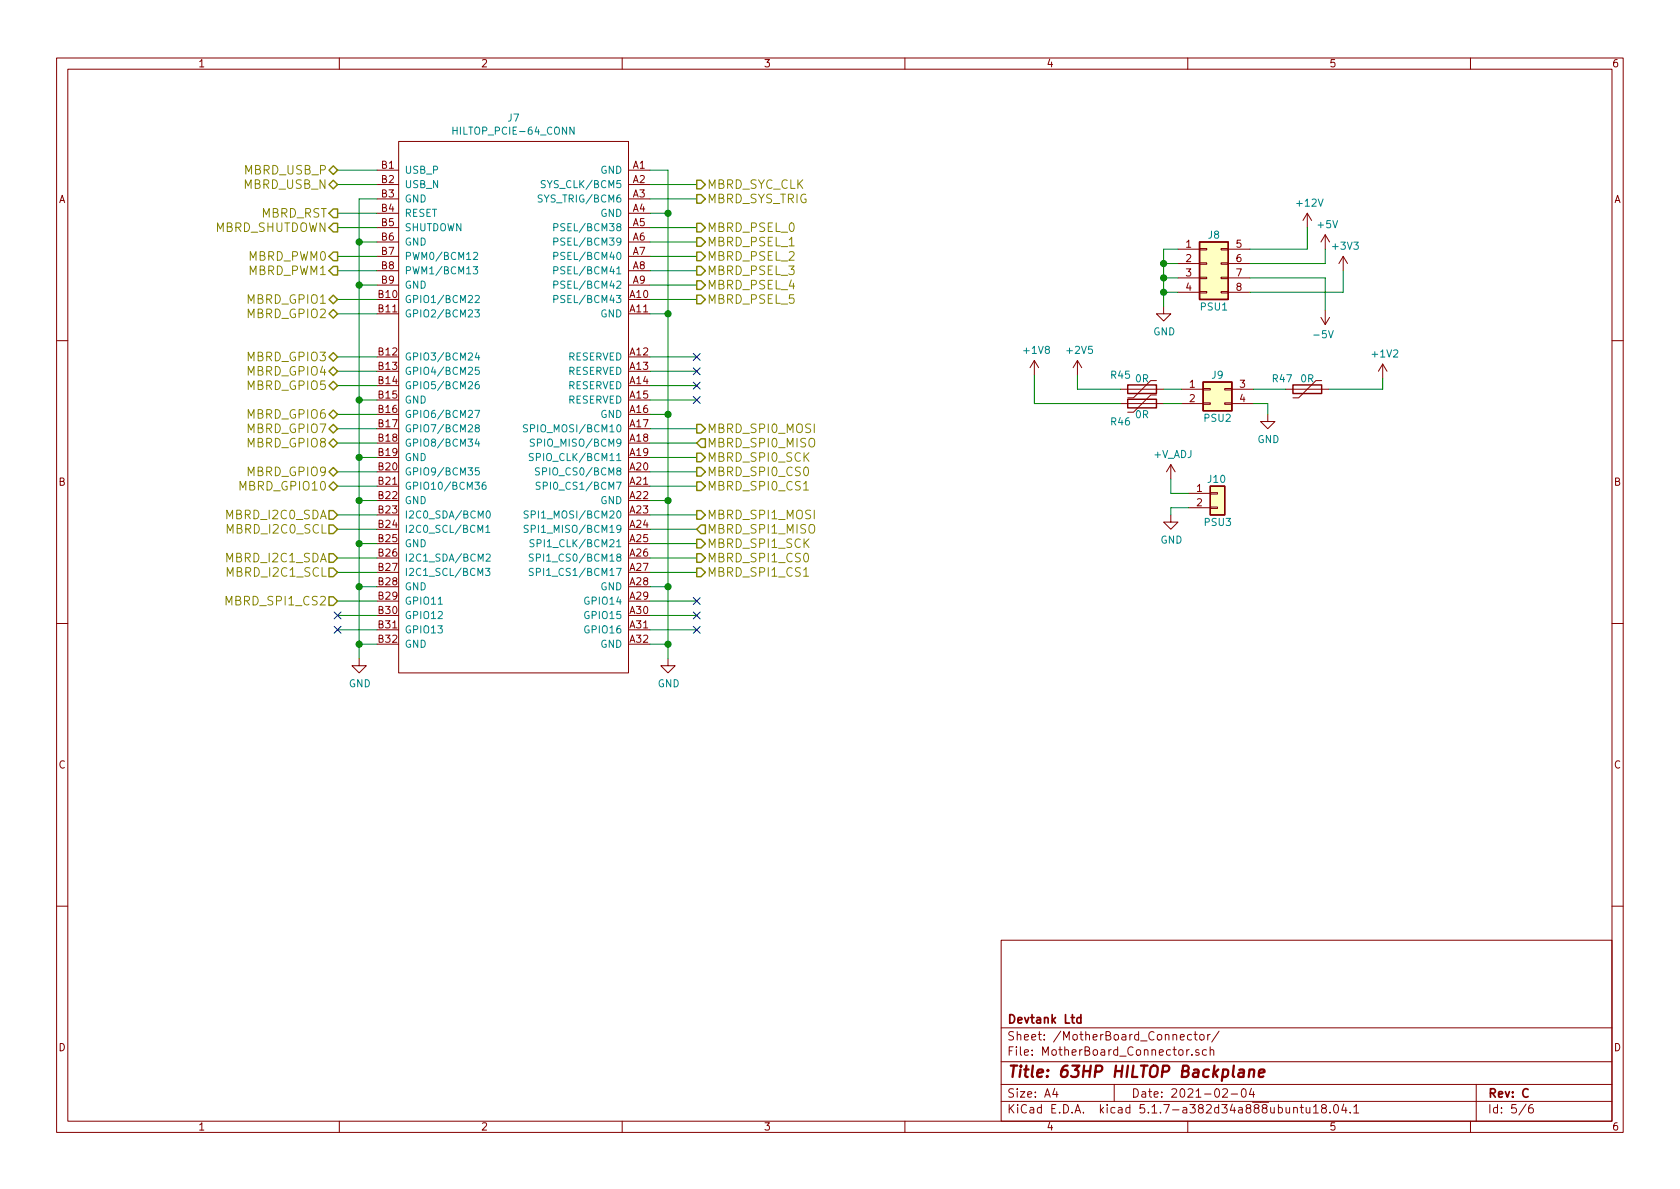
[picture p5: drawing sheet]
<svg xmlns="http://www.w3.org/2000/svg" width="297mm" height="210mm" viewBox="0 0 297 210" stroke-linecap="round" stroke-linejoin="round" font-family="sans-serif">
<g fill="none" stroke="#840000" stroke-width=".18">
<path d="M10 10.3h277v189.9h-277zM12 12.2h273v186.1h-273zM60 10.3v1.9M110 10.3v1.9M160 10.3v1.9M210 10.3v1.9M260 10.3v1.9M66.7 30.1h3.8M66.7 32.6h3.8M66.7 35.2h3.8M66.7 37.7h3.8M70.5 25h40.6v94h-40.6z"/>
<path d="M111.1 30.1h3.8M111.1 32.6h3.8M111.1 35.2h3.8M111.1 37.7h3.8M231.1 37.7l-.7 1.3M231.1 37.7v2.6M231.1 37.7l.8 1.3M66.7 53h3.8M66.7 55.5h3.8M66.7 40.3h3.8M66.7 42.8h3.8M66.7 45.3h3.8"/>
<path d="M66.7 47.9h3.8M66.7 50.4h3.8M111.1 53h3.8M111.1 55.5h3.8M111.1 40.3h3.8M111.1 42.8h3.8M111.1 45.3h3.8M111.1 47.9h3.8M111.1 50.4h3.8M205.7 54.2v1.3h1.3l-1.3 1.3-1.2-1.3h1.2M208.3 44.1h3.8M208.3 46.6h3.8"/>
<path d="M208.3 49.1h3.8M208.3 51.7h3.8M212.1 51.6h1.3v.2h-1.3zM212.1 49h1.3v.3h-1.3zM212.1 46.5h1.3v.2h-1.3zM212.1 43.9h1.3v.3h-1.3zM215.9 51.6h1.3v.2h-1.3zM215.9 49h1.3v.3h-1.3zM215.9 46.5h1.3v.2h-1.3zM215.9 43.9h1.3v.3h-1.3zM217.2 44.1h3.8M217.2 46.6h3.8"/>
<path d="M217.2 49.1h3.8M217.2 51.7h3.8M233.6 56.1l.7 1.3M234.3 41.5v2.6M234.3 54.9v2.5M234.3 41.5l-.7 1.3M234.3 41.5l.8 1.3M235.1 56.1l-.8 1.3M237.5 45.3l-.8 1.3M237.5 45.3v2.6M237.5 45.3l.8 1.3M10 60.2h2"/>
<path d="M66.7 63.1h3.8M66.7 65.7h3.8M66.7 68.2h3.8M66.7 70.7h3.8M66.7 73.3h3.8M66.7 75.8h3.8M66.7 78.4h3.8M111.1 63.1h3.8M111.1 65.7h3.8M111.1 68.2h3.8M111.1 70.7h3.8M111.1 73.3h3.8"/>
<path d="M111.1 75.8h3.8M111.1 78.4h3.8M182.9 63.7l-.8 1.3M182.9 63.7v2.6M182.9 63.7l.7 1.3M190.5 63.7l-.8 1.3M190.5 63.7v2.6M190.5 63.7l.8 1.3M198.1 68.8h7.6M198.1 71.4h7.6M204.5 67.3h-1l-3.1 3.1h-1M204.5 69.8h-1l-3.1 3.1h-1"/>
<path d="M208.9 68.8h3.8M208.9 71.4h3.8M212.7 71.2h1.3v.3h-1.3zM212.7 68.7h1.3v.3h-1.3zM216.5 71.2h1.3v.3h-1.3zM216.5 68.7h1.3v.3h-1.3zM217.8 68.8h3.8M217.8 71.4h3.8M224.2 73.3v1.2h1.2l-1.2 1.3-1.3-1.3h1.3M227.3 68.8h7.6M233.7 67.3h-1l-3.1 3.1h-1M244.5 64.4l-.8 1.3"/>
<path d="M244.5 64.4v2.5M244.5 64.4l.7 1.3M285 60.2h2M66.7 80.9h3.8M66.7 83.4h3.8M66.7 86h3.8M66.7 88.5h3.8M66.7 91.1h3.8M66.7 93.6h3.8M66.7 96.1h3.8M66.7 98.7h3.8M111.1 80.9h3.8"/>
<path d="M111.1 83.4h3.8M111.1 86h3.8M111.1 88.5h3.8M111.1 91.1h3.8M111.1 93.6h3.8M111.1 96.1h3.8M111.1 98.7h3.8M207 91.1v1.2h1.3l-1.3 1.3-1.3-1.3h1.3M207 82.2l-.8 1.2M207 82.2v2.5M207 82.2l.8 1.2M210.2 87.2h3.8"/>
<path d="M210.2 89.8h3.8M214 89.7h1.3v.2h-1.3zM214 87.1h1.3v.3h-1.3zM10 110.3h2M63.5 116.5v1.2h1.3l-1.3 1.3-1.3-1.3h1.3M66.7 101.2h3.8M66.7 103.8h3.8M66.7 106.3h3.8M66.7 108.8h3.8M66.7 111.4h3.8M66.7 113.9h3.8M111.1 101.2h3.8"/>
<path d="M111.1 103.8h3.8M111.1 106.3h3.8M111.1 108.8h3.8M111.1 111.4h3.8M111.1 113.9h3.8M118.1 116.5v1.2h1.3l-1.3 1.3-1.3-1.3h1.3M285 110.3h2M10 160.2h2M177 166.3h108v32h-108zM285 160.2h2M60 198.3v1.9M110 198.3v1.9"/>
<path d="M160 198.3v1.9M177 194.8h108M177 191.8h108M177 187.8h108M177 181.8h108M186.5 192.5l-.4 1h1M186.8 193v1M197 191.8v3M208.7 183.4l.7-.1-.1-.3-.4-.1-.2 .2 .1 .7h.5M209.8 185.6v1M210 198.3v1.9M210.3 185.6l-.3 .1-.2 .2"/>
<path d="M210.7 183l-.4-.1-.3 .3v.6l.3 .1 .4-.1M210.7 186.5v.1M211.1 182.9h.6M211.3 182.4v1.3l.4 .2M212 185.7l-.4-.1-.2 .2 .1 .2 .5 .2v.3h-.6M212.2 183.1l.2-.2 .4 .2v.7l-.2 .1-.4-.1zM213.3 185.7l-.4-.1-.3 .3 .1 .6 .2 .1 .4-.1M213.5 182.9v1M214 185.7l.2-.1 .3 .1 .1 .9M214 182.9l-.3 .1-.2 .2M214 185.1v1.5M215.5 182.3l-1.3 2"/>
<path d="M216.2 192.7l.2-.2h.4l.2 .5-.9 1h.9M217.7 193.5h1.1M219.6 192.7l.4-.2a.94 .94 0 0 1 0 1.5 .82 .82 0 0 1-.4-1.3zM221.3 192.5l-.4 1h.9M221.6 193v1M228.7 196l.1-.1a.37 .37 0 0 1 .6 .1v.8M228.7 195.8v1M229.9 195.8h.6M230.1 195.3v1.3l.4 .2M230.9 195.8v.8a.39 .39 0 0 0 .7 .1M231.6 195.8v1M232.2 195.8l.5-.5v1.5"/>
<path d="M232.2 196.8h.9M233.9 196l-.2-.3v-.2l.2-.2 .5 .1 .1 .2-.1 .2-.6 .2a.48 .48 0 0 0-.1 .7l.2 .1 .5-.1a.48 .48 0 0 0-.2-.7M235.2 196.7v.1M235.9 195.5l.2-.2a.81 .81 0 0 1 .6 .6 .81 .81 0 0 1-.3 .8l-.1 .1a.79 .79 0 0 1-.4-1.3zM237.6 195.2l-.4 1.1h1M237.9 195.8v1M238.7 196.7v.1M239.4 195.8l.4-.5v1.5M239.4 196.8h.8M260 198.3v1.9M261 191.8v6.5M269.8 195.2l-1.2 2"/>
<path d="M271 195.3a.62 .62 0 0 0-.7 .7v.7l.3 .1 .4-.1 .1-.5-.1-.2-.4-.1-.3 .3"/>
</g>
<path d="M219.1 189.2h.8l-.1 1.2M219.9 189.6l-.6 .1a.41 .41 0 0 0-.4 .3 .41 .41 0 0 0 .3 .4l.6-.1M220.9 189.3a.5 .5 0 0 1 .9 .1l-.2 1M221 189.1l-.2 1.3M222.6 189.8l1-.2-.1-.4-.5-.1-.4 .3v.9l.2 .1 .6-.1" fill="none" stroke="#840000" stroke-width=".41"/>
<path d="M191.1 179.4v1.5M191.1 180l-.4-.1-.3 .3 .1 .6h.6" fill="none" stroke="#840000" stroke-width=".3"/>
<path d="M212.1 42.8h5.1v10.2h-5.1zM199.4 68.1h5.1v1.5h-5.1zM199.4 70.6h5.1v1.5h-5.1zM212.7 67.6h5.1v5h-5.1zM228.6 68.1h5.1v1.5h-5.1zM214 86h2.5v5.1h-2.5z" fill="none" stroke="#840000" stroke-width=".25"/>
<g fill="#ffffc2" stroke="#ffffc2" stroke-width=".18">
<path d="M214 86h2.5v5.1h-2.5z"/>
<path d="M212.7 67.6h5.1v5h-5.1z"/>
<path d="M212.1 42.8h5.1v10.2h-5.1z"/>
</g>
<g fill="none" stroke="#008484" stroke-width=".18">
<path d="M80.1 22.5v1.2M80.1 23.1h.7M95.9 34.5h-.5l-.2 .1v.3l.6 .3 .1 .3-.3 .2h-.5M96.4 32l-.5-.1-.1 .1-.1 .3 .1 .2 .5 .2 .1 .3-.2 .2-.5-.1M101.5 22.5v1.2l-.7-1.2v1.2M83.7 47.2h.8l-.5 .4 .4 .2 .1 .4-.3 .2-.5-.1M83.7 44.7l.5-.1 .3 .4-.8 .9h.8M84 54.8h.8l-.5 .5 .4 .1 .1 .4-.3 .3-.5-.2M84 52.4l.5-.2 .3 .4-.8 .9h.8M97.9 52.9l.7-.1v-.4l-.7-.2v1.3M97.9 40.2l.7-.1v-.4l-.7-.2v1.3M97.9 42.7l.7-.1v-.4l-.7-.1v1.3"/>
<path d="M97.9 45.3l.7-.1v-.5l-.7-.1v1.3M97.9 47.8l.7-.1v-.4l-.7-.1v1.2M97.9 50.4l.7-.1v-.5l-.7-.1v1.3M84 72.6h.8l-.5 1.2M84.3 75.7l-.2-.2v-.3l.4-.1 .3 .3-.1 .1-.5 .2-.2 .2 .1 .3 .2 .2 .3-.1 .2-.2v-.2l-.3-.2M84.3 62.4l-.3 .8h.8M84.3 77.6l-.3 .9h.8M84.6 67.5l-.4 .1-.2 .4 .1 .6 .2 .2 .3-.1 .2-.2-.2-.5h-.3l-.3 .2M84.6 62.8v.9M84.6 78.1v.8M84.7 64.9h-.6l-.1 .7 .5-.2 .3 .3v.3l-.3 .2-.5-.1M93.3 75.2l-.5-.1-.3 .3 .2 .3 .5 .2v.3l-.2 .2-.5-.1"/>
<path d="M94.5 77.7l-.5-.1-.2 .2v.3l.6 .3 .1 .3-.3 .2h-.4M84.5 94.2v-1.3l.4 .9 .4-.9v1.3M84.7 82.7h-.6l-.1 .6 .5-.1 .3 .3v.3l-.3 .2-.5-.1M85.8 85.3h-.3a.87 .87 0 0 0 0 1.2l.4-.1v-.5l-.4-.2-.3 .3M85.9 93.2l.4-.3v1.3M85.9 94.2h.7M86 98.1l.4-.1 .3 .3-.8 .9h.8M86.1 90.5l.2-.2a.67 .67 0 0 1 .4 .7 .67 .67 0 0 1-.4 .6l-.3-.5zM93.4 90.4l-.5-.1-.2 .2v.2l.1 .2 .5 .2 .1 .3-.3 .2h-.4M93.4 93l-.5-.1-.2 .1v.2l.1 .2 .5 .2 .1 .3-.3 .3-.4-.1M94.3 80.3l-.5-.1-.2 .1v.4l.6 .2 .1 .3-.2 .3-.5-.1M94.3 98h-.5l-.2 .1v.3l.6 .3 .1 .3-.2 .2h-.5"/>
<path d="M94.4 95.5l-.5-.1-.1 .1v.5l.6 .2v.3l-.2 .2-.5-.1M95.4 82.8l-.5-.1-.2 .1v.4l.6 .3 .1 .3-.3 .2-.4-.1M95.5 85.3h-.5l-.2 .1 .1 .4 .6 .2v.3l-.2 .2h-.5M77.5 106.9h.7M85.8 100.5h.8l-.4 .5 .4 .1-.1 .6-.5 .1-.2-.2M94.3 100.6l-.5-.1-.2 .1v.4l.6 .2 .1 .3-.2 .3-.5-.1"/>
</g>
<g fill="none" stroke="#008400" stroke-width=".18">
<path d="M59.7 32.6h7M59.7 37.7h7M59.7 30.1h7M66.7 35.2h-3.2v81.3M114.9 32.6h8.3M114.9 30.1h3.2v86.4M114.9 37.7h3.2M114.9 35.2h8.3M59.7 40.3h7M59.7 45.3h7M59.7 47.9h7M59.7 53h7"/>
<path d="M59.7 55.5h7M63.5 42.8h3.2M63.5 50.4h3.2M114.9 40.3h8.3M114.9 42.8h8.3M114.9 45.3h8.3M114.9 47.9h8.3M114.9 50.4h8.3M114.9 53h8.3M114.9 55.5h3.2M205.7 51.7h2.6M205.7 46.6h2.6"/>
<path d="M205.7 49.1h2.6M208.3 44.1h-2.6v10.1M221 49.1h13.3v5.8M231.1 40.3v3.8h-10.1M234.3 44.1v2.5h-13.3M237.5 47.9v3.8h-16.5M59.7 65.7h7M59.7 78.4h7M59.7 75.8h7M59.7 73.3h7M59.7 63.1h7M59.7 68.2h7"/>
<path d="M63.5 70.7h3.2M114.9 65.7h8.3M114.9 78.4h8.3M114.9 75.8h8.3M114.9 73.3h3.2M114.9 70.7h8.3M114.9 63.1h8.3M114.9 68.2h8.3M182.9 66.3v5.1h15.2M190.5 66.3v2.5h7.6M205.7 71.4h3.2M205.7 68.8h3.2"/>
<path d="M221.6 71.4h2.6v1.9M221.6 68.8h5.7M244.5 66.9v1.9h-9.6M59.7 83.4h7M59.7 86h7M59.7 91.1h7M59.7 93.6h7M59.7 98.7h7M63.5 80.9h3.2M63.5 88.5h3.2M63.5 96.1h3.2M114.9 80.9h8.3"/>
<path d="M114.9 83.4h8.3M114.9 86h8.3M114.9 88.5h3.2M114.9 91.1h8.3M114.9 93.6h8.3M114.9 96.1h8.3M114.9 98.7h8.3M207 84.7v2.5h3.2M210.2 89.8h-3.2v1.3M59.7 101.2h7M59.7 106.3h7M59.7 108.8h7"/>
<path d="M59.7 111.4h7M63.5 103.8h3.2M63.5 113.9h3.2M114.9 101.2h8.3M114.9 103.8h3.2M114.9 106.3h8.3M114.9 108.8h8.3M114.9 111.4h8.3M114.9 113.9h3.2"/>
</g>
<g fill="none" stroke="#848400" stroke-width=".25">
<path d="M58.2 30.1l.7-.8 .8 .8-.8 .8zM58.2 32.6l.7-.7 .8 .7-.8 .8zM58.9 39.5h.8v1.5h-.8l-.7-.7zM58.9 37h.8v1.5h-.8l-.7-.8zM123.2 34.4h.8l.7 .8-.7 .7h-.8zM123.2 31.9h.8l.7 .7-.7 .8h-.8zM123.2 39.5h.8l.7 .8-.7 .7h-.8zM58.2 55.5l.7-.8 .8 .8-.8 .8zM58.2 53l.7-.8 .8 .8-.8 .7zM58.2 45.3l.7-.7h.8v1.5h-.8zM58.9 47.1h.8v1.5h-.8l-.7-.7zM123.2 47.1h.8l.7 .8-.7 .7h-.8z"/>
<path d="M123.2 52.2h.8l.7 .8-.7 .7h-.8zM123.2 49.7h.8l.7 .7-.7 .8h-.8zM123.2 44.6h.8l.7 .7-.7 .8h-.8zM123.2 42h.8l.7 .8-.7 .8h-.8zM58.2 78.4l.7-.8 .8 .8-.8 .7zM58.2 75.8l.7-.7 .8 .7-.8 .8zM58.2 73.3l.7-.8 .8 .8-.8 .7zM58.2 68.2l.7-.8 .8 .8-.8 .8zM58.2 65.7l.7-.8 .8 .8-.8 .7zM58.2 63.1l.7-.7 .8 .7-.8 .8zM123.2 75.1h.8l.7 .7-.7 .8h-.8zM124 77.6h.7v1.5h-.7l-.8-.7z"/>
<path d="M58.2 83.4l.7-.7 .8 .7-.8 .8zM58.2 92.8h.7l.8 .8-.8 .8h-.7zM58.2 97.9h.7l.8 .8-.8 .7h-.7zM58.2 90.3h.7l.8 .8-.8 .7h-.7zM58.9 85.2l.8 .8-.8 .7-.7-.7zM123.2 90.3h.8l.7 .8-.7 .7h-.8zM123.2 85.2h.8l.7 .8-.7 .7h-.8zM123.2 95.4h.8l.7 .7-.7 .8h-.8zM123.2 97.9h.8l.7 .8-.7 .7h-.8zM123.2 80.1h.8l.7 .8-.7 .8h-.8zM123.2 82.7h.8l.7 .7-.7 .8h-.8zM124 92.8h.7v1.6h-.7l-.8-.8z"/>
<path d="M58.2 100.5h.7l.8 .7-.8 .8h-.7zM58.2 105.5h.7l.8 .8-.8 .8h-.7zM123.2 100.5h.8l.7 .7-.7 .8h-.8z"/>
</g>
<path d="M142.1 86.7h.9M142.1 101.9h.9" fill="none" stroke="#848400" stroke-width=".18"/>
<g fill="#008400" stroke="#008400" stroke-width=".25">
<circle cx="118.1" cy="88.5" r=".51"/>
<circle cx="118.1" cy="103.8" r=".51"/>
<circle cx="63.5" cy="88.5" r=".51"/>
<circle cx="118.1" cy="113.9" r=".51"/>
<circle cx="63.5" cy="96.1" r=".51"/>
<circle cx="63.5" cy="42.8" r=".51"/>
<circle cx="118.1" cy="73.3" r=".51"/>
<circle cx="118.1" cy="37.7" r=".51"/>
<circle cx="63.5" cy="113.9" r=".51"/>
<circle cx="118.1" cy="55.5" r=".51"/>
<circle cx="63.5" cy="103.8" r=".51"/>
<circle cx="63.5" cy="80.9" r=".51"/>
<circle cx="63.5" cy="70.7" r=".51"/>
<circle cx="205.7" cy="46.6" r=".51"/>
<circle cx="205.7" cy="49.1" r=".51"/>
<circle cx="205.7" cy="51.7" r=".51"/>
<circle cx="63.5" cy="50.4" r=".51"/>
</g>
<g fill="none" stroke="#000084" stroke-width=".18">
<path d="M122.6 70.1l1.2 1.2M122.6 67.6l1.2 1.2M122.6 65l1.2 1.3M122.6 62.5l1.2 1.2M123.8 70.1l-1.2 1.2M123.8 67.6l-1.2 1.2M123.8 65l-1.2 1.3M123.8 62.5l-1.2 1.2M59.1 110.8l1.2 1.2M59.1 108.2l1.2 1.2M60.3 110.8l-1.2 1.2M60.3 108.2l-1.2 1.2"/>
<path d="M122.6 110.8l1.2 1.2M122.6 108.2l1.2 1.2M122.6 105.7l1.2 1.2M123.8 110.8l-1.2 1.2M123.8 108.2l-1.2 1.2M123.8 105.7l-1.2 1.2"/>
</g>
<text font-size="2.8" fill="#840000" x="178" y="190.5">Title: 63HP HILTOP Backplane</text>
<g font-size="2.1" fill="#848400">
<text x="43.2" y="33.4">MBRD_USB_N</text>
<text x="43.3" y="30.9">MBRD_USB_P</text>
<text x="125" y="35.9">MBRD_SYS_TRIG</text>
<text x="125" y="33.4">MBRD_SYC_CLK</text>
<text x="37.9" y="41">MBRD_SHUTDOWN</text>
<text x="46.1" y="38.5">MBRD_RST</text>
<text x="125" y="41">MBRD_PSEL_0</text>
<text x="44" y="46.1">MBRD_PWM0</text>
<text x="125" y="46.1">MBRD_PSEL_2</text>
<text x="125" y="43.6">MBRD_PSEL_1</text>
<text x="43.9" y="53.7">MBRD_GPIO1</text>
<text x="44" y="48.6">MBRD_PWM1</text>
<text x="125" y="48.6">MBRD_PSEL_3</text>
<text x="125" y="53.7">MBRD_PSEL_5</text>
<text x="125" y="51.2">MBRD_PSEL_4</text>
<text x="43.9" y="56.3">MBRD_GPIO2</text>
<text x="43.9" y="63.9">MBRD_GPIO3</text>
<text x="43.9" y="69">MBRD_GPIO5</text>
<text x="43.9" y="66.4">MBRD_GPIO4</text>
<text x="43.9" y="76.6">MBRD_GPIO7</text>
<text x="43.9" y="74">MBRD_GPIO6</text>
<text x="125" y="76.6">MBRD_SPI0_MOSI</text>
<text x="43.9" y="79.1">MBRD_GPIO8</text>
<text x="125" y="79.1">MBRD_SPI0_MISO</text>
<text x="125" y="81.7">MBRD_SPI0_SCK</text>
<text x="42.7" y="86.7">MBRD_GPIO10</text>
<text x="43.9" y="84.2">MBRD_GPIO9</text>
<text x="125" y="86.7">MBRD_SPI0_CS1</text>
<text x="125" y="84.2">MBRD_SPI0_CS0</text>
<text x="40.2" y="91.8">MBRD_I2C0_SDA</text>
<text x="40.5" y="94.4">MBRD_I2C0_SCL</text>
<text x="125" y="91.8">MBRD_SPI1_MOSI</text>
<text x="125" y="94.4">MBRD_SPI1_MISO</text>
<text x="40.2" y="99.4">MBRD_I2C1_SDA</text>
<text x="40.5" y="102">MBRD_I2C1_SCL</text>
<text x="125" y="96.9">MBRD_SPI1_SCK</text>
<text x="125" y="99.4">MBRD_SPI1_CS0</text>
<text x="125" y="102">MBRD_SPI1_CS1</text>
<text x="40.5" y="107.1">MBRD_SPI1_CS2</text>
</g>
<g font-size="2.1" fill="#840000">
<text x="178" y="184">Sheet: /MotherBoard_Connector/</text>
<text x="178" y="181">Devtank Ltd</text>
<text x="178" y="186.7">File: MotherBoard_Connector.sch</text>
<text x="178" y="196.9">KiCad E.D.A. kicad 5.1.7-a382d34a888ubuntu18.04.1</text>
<text x="178" y="194.1">Size: A4</text>
<text x="200" y="194.1">Date: 2021-02-04</text>
<text x="263" y="194.1">Rev: C</text>
<text x="263" y="196.9">Id: 5/6</text>
</g>
<g font-size="1.8" fill="#840000">
<text x="35" y="11.9">1</text>
<text x="85" y="11.9">2</text>
<text x="135" y="11.9">3</text>
<text x="185" y="11.9">4</text>
<text x="235" y="11.9">5</text>
<text x="285" y="11.9">6</text>
<text x="67.5" y="29.8">B1</text>
<text x="111.9" y="29.8">A1</text>
<text x="10.4" y="35.9">A</text>
<text x="67.5" y="32.4">B2</text>
<text x="67.5" y="34.9">B3</text>
<text x="111.9" y="32.4">A2</text>
<text x="111.9" y="34.9">A3</text>
<text x="285.4" y="35.9">A</text>
<text x="67.5" y="37.5">B4</text>
<text x="67.5" y="40">B5</text>
<text x="111.9" y="37.5">A4</text>
<text x="111.9" y="40">A5</text>
<text x="67.5" y="42.5">B6</text>
<text x="67.5" y="45.1">B7</text>
<text x="67.5" y="47.6">B8</text>
<text x="111.9" y="42.5">A6</text>
<text x="111.9" y="45.1">A7</text>
<text x="111.9" y="47.6">A8</text>
<text x="209.7" y="43.8">1</text>
<text x="209.7" y="46.3">2</text>
<text x="218.6" y="43.8">5</text>
<text x="218.6" y="46.3">6</text>
<text x="67" y="52.7">B10</text>
<text x="67.5" y="50.2">B9</text>
<text x="111.4" y="52.7">A10</text>
<text x="111.9" y="50.2">A9</text>
<text x="209.7" y="48.9">3</text>
<text x="209.7" y="51.4">4</text>
<text x="218.6" y="48.9">7</text>
<text x="218.6" y="51.4">8</text>
<text x="67" y="55.2">B11</text>
<text x="111.4" y="55.2">A11</text>
<text x="67" y="62.9">B12</text>
<text x="67" y="65.4">B13</text>
<text x="111.4" y="62.9">A12</text>
<text x="111.4" y="65.4">A13</text>
<text x="67" y="67.9">B14</text>
<text x="67" y="70.5">B15</text>
<text x="111.4" y="67.9">A14</text>
<text x="111.4" y="70.5">A15</text>
<text x="210.3" y="68.6">1</text>
<text x="210.3" y="71.1">2</text>
<text x="219.2" y="68.6">3</text>
<text x="219.2" y="71.1">4</text>
<text x="67" y="73">B16</text>
<text x="67" y="75.6">B17</text>
<text x="111.4" y="73">A16</text>
<text x="111.4" y="75.6">A17</text>
<text x="67" y="78.1">B18</text>
<text x="67" y="80.6">B19</text>
<text x="67" y="83.2">B20</text>
<text x="111.4" y="78.1">A18</text>
<text x="111.4" y="80.6">A19</text>
<text x="111.4" y="83.2">A20</text>
<text x="10.4" y="85.9">B</text>
<text x="67" y="85.7">B21</text>
<text x="67" y="88.3">B22</text>
<text x="111.4" y="85.7">A21</text>
<text x="111.4" y="88.3">A22</text>
<text x="211.6" y="87">1</text>
<text x="211.6" y="89.5">2</text>
<text x="285.4" y="85.9">B</text>
<text x="67" y="90.8">B23</text>
<text x="67" y="93.3">B24</text>
<text x="67" y="95.9">B25</text>
<text x="111.4" y="90.8">A23</text>
<text x="111.4" y="93.3">A24</text>
<text x="111.4" y="95.9">A25</text>
<text x="67" y="98.4">B26</text>
<text x="67" y="101">B27</text>
<text x="111.4" y="98.4">A26</text>
<text x="111.4" y="101">A27</text>
<text x="67" y="103.5">B28</text>
<text x="67" y="106">B29</text>
<text x="111.4" y="103.5">A28</text>
<text x="111.4" y="106">A29</text>
<text x="67" y="108.6">B30</text>
<text x="67" y="111.1">B31</text>
<text x="67" y="113.7">B32</text>
<text x="111.4" y="108.6">A30</text>
<text x="111.4" y="111.1">A31</text>
<text x="111.4" y="113.7">A32</text>
<text x="10.4" y="135.9">C</text>
<text x="285.4" y="135.9">C</text>
<text x="10.4" y="185.9">D</text>
<text x="285.4" y="185.9">D</text>
<text x="35" y="199.9">1</text>
<text x="85" y="199.9">2</text>
<text x="135" y="199.9">3</text>
<text x="185" y="199.9">4</text>
<text x="235" y="199.9">5</text>
<text x="285" y="199.9">6</text>
</g>
<g font-size="1.8" fill="#008484">
<text x="80.6" y="23.8">HILTOP_PCIE-64_CONN</text>
<text x="89.8" y="21.5">J7</text>
<text x="71.5" y="30.7">USB_P</text>
<text x="71.5" y="33.3">USB_N</text>
<text x="71.5" y="35.8">GND</text>
<text x="95.9" y="35.8">SYS_TRIG/BCM6</text>
<text x="96.4" y="33.3">SYS_CLK/BCM5</text>
<text x="106.2" y="30.7">GND</text>
<text x="71.5" y="38.3">RESET</text>
<text x="71.5" y="40.9">SHUTDOWN</text>
<text x="99" y="40.9">PSEL/BCM38</text>
<text x="106.2" y="38.3">GND</text>
<text x="229.4" y="36.5">+12V</text>
<text x="233.1" y="40.4">+5V</text>
<text x="71.5" y="43.4">GND</text>
<text x="71.5" y="46">PWM0/BCM12</text>
<text x="99" y="43.4">PSEL/BCM39</text>
<text x="99" y="46">PSEL/BCM40</text>
<text x="213.7" y="42.2">J8</text>
<text x="235.8" y="44.2">+3V3</text>
<text x="71.5" y="53.6">GPIO1/BCM22</text>
<text x="71.5" y="48.5">PWM1/BCM13</text>
<text x="71.5" y="51">GND</text>
<text x="99" y="53.6">PSEL/BCM43</text>
<text x="99" y="48.5">PSEL/BCM41</text>
<text x="99" y="51">PSEL/BCM42</text>
<text x="71.5" y="56.1">GPIO2/BCM23</text>
<text x="106.2" y="56.1">GND</text>
<text x="203.9" y="59.3">GND</text>
<text x="212.3" y="54.9">PSU1</text>
<text x="232.6" y="59.8">-5V</text>
<text x="71.5" y="63.7">GPIO3/BCM24</text>
<text x="100.4" y="63.7">RESERVED</text>
<text x="181.2" y="62.6">+1V8</text>
<text x="188.8" y="62.6">+2V5</text>
<text x="242.8" y="63.2">+1V2</text>
<text x="71.5" y="66.3">GPIO4/BCM25</text>
<text x="71.5" y="68.8">GPIO5/BCM26</text>
<text x="71.5" y="71.4">GND</text>
<text x="100.4" y="66.3">RESERVED</text>
<text x="100.4" y="68.8">RESERVED</text>
<text x="100.4" y="71.4">RESERVED</text>
<text x="196.5" y="67">R45</text>
<text x="200.8" y="67.6">0R</text>
<text x="214.3" y="67">J9</text>
<text x="225.1" y="67.6">R47</text>
<text x="230" y="67.6">0R</text>
<text x="71.5" y="73.9">GPIO6/BCM27</text>
<text x="71.5" y="76.4">GPIO7/BCM28</text>
<text x="93.9" y="76.4">SPIO_MOSI/BCM10</text>
<text x="106.2" y="73.9">GND</text>
<text x="196.5" y="75.2">R46</text>
<text x="200.8" y="74">0R</text>
<text x="213" y="74.6">PSU2</text>
<text x="71.5" y="79">GPIO8/BCM34</text>
<text x="71.5" y="81.5">GND</text>
<text x="94.8" y="81.5">SPIO_CLK/BCM11</text>
<text x="94.9" y="79">SPIO_MISO/BCM9</text>
<text x="204" y="81">+V_ADJ</text>
<text x="222.3" y="78.4">GND</text>
<text x="71.5" y="84.1">GPIO9/BCM35</text>
<text x="71.5" y="86.6">GPIO10/BCM36</text>
<text x="71.5" y="89.1">GND</text>
<text x="96" y="84.1">SPIO_CS0/BCM8</text>
<text x="96.3" y="86.6">SPI0_CS1/BCM7</text>
<text x="106.2" y="89.1">GND</text>
<text x="213.6" y="85.4">J10</text>
<text x="71.5" y="91.7">I2C0_SDA/BCM0</text>
<text x="71.5" y="94.2">I2C0_SCL/BCM1</text>
<text x="94.3" y="91.7">SPI1_MOSI/BCM20</text>
<text x="94.3" y="94.2">SPI1_MISO/BCM19</text>
<text x="213" y="93">PSU3</text>
<text x="71.5" y="96.8">GND</text>
<text x="71.5" y="99.3">I2C1_SDA/BCM2</text>
<text x="71.5" y="101.8">I2C1_SCL/BCM3</text>
<text x="95.2" y="96.8">SPI1_CLK/BCM21</text>
<text x="95.4" y="99.3">SPI1_CS0/BCM18</text>
<text x="95.4" y="101.8">SPI1_CS1/BCM17</text>
<text x="205.2" y="96.1">GND</text>
<text x="71.5" y="104.4">GND</text>
<text x="71.5" y="106.9">GPIO11</text>
<text x="103.7" y="106.9">GPIO14</text>
<text x="106.2" y="104.4">GND</text>
<text x="71.5" y="109.5">GPIO12</text>
<text x="71.5" y="112">GPIO13</text>
<text x="103.7" y="109.5">GPIO15</text>
<text x="103.7" y="112">GPIO16</text>
<text x="71.5" y="114.5">GND</text>
<text x="106.2" y="114.5">GND</text>
<text x="61.7" y="121.5">GND</text>
<text x="116.3" y="121.5">GND</text>
</g>
</svg>
